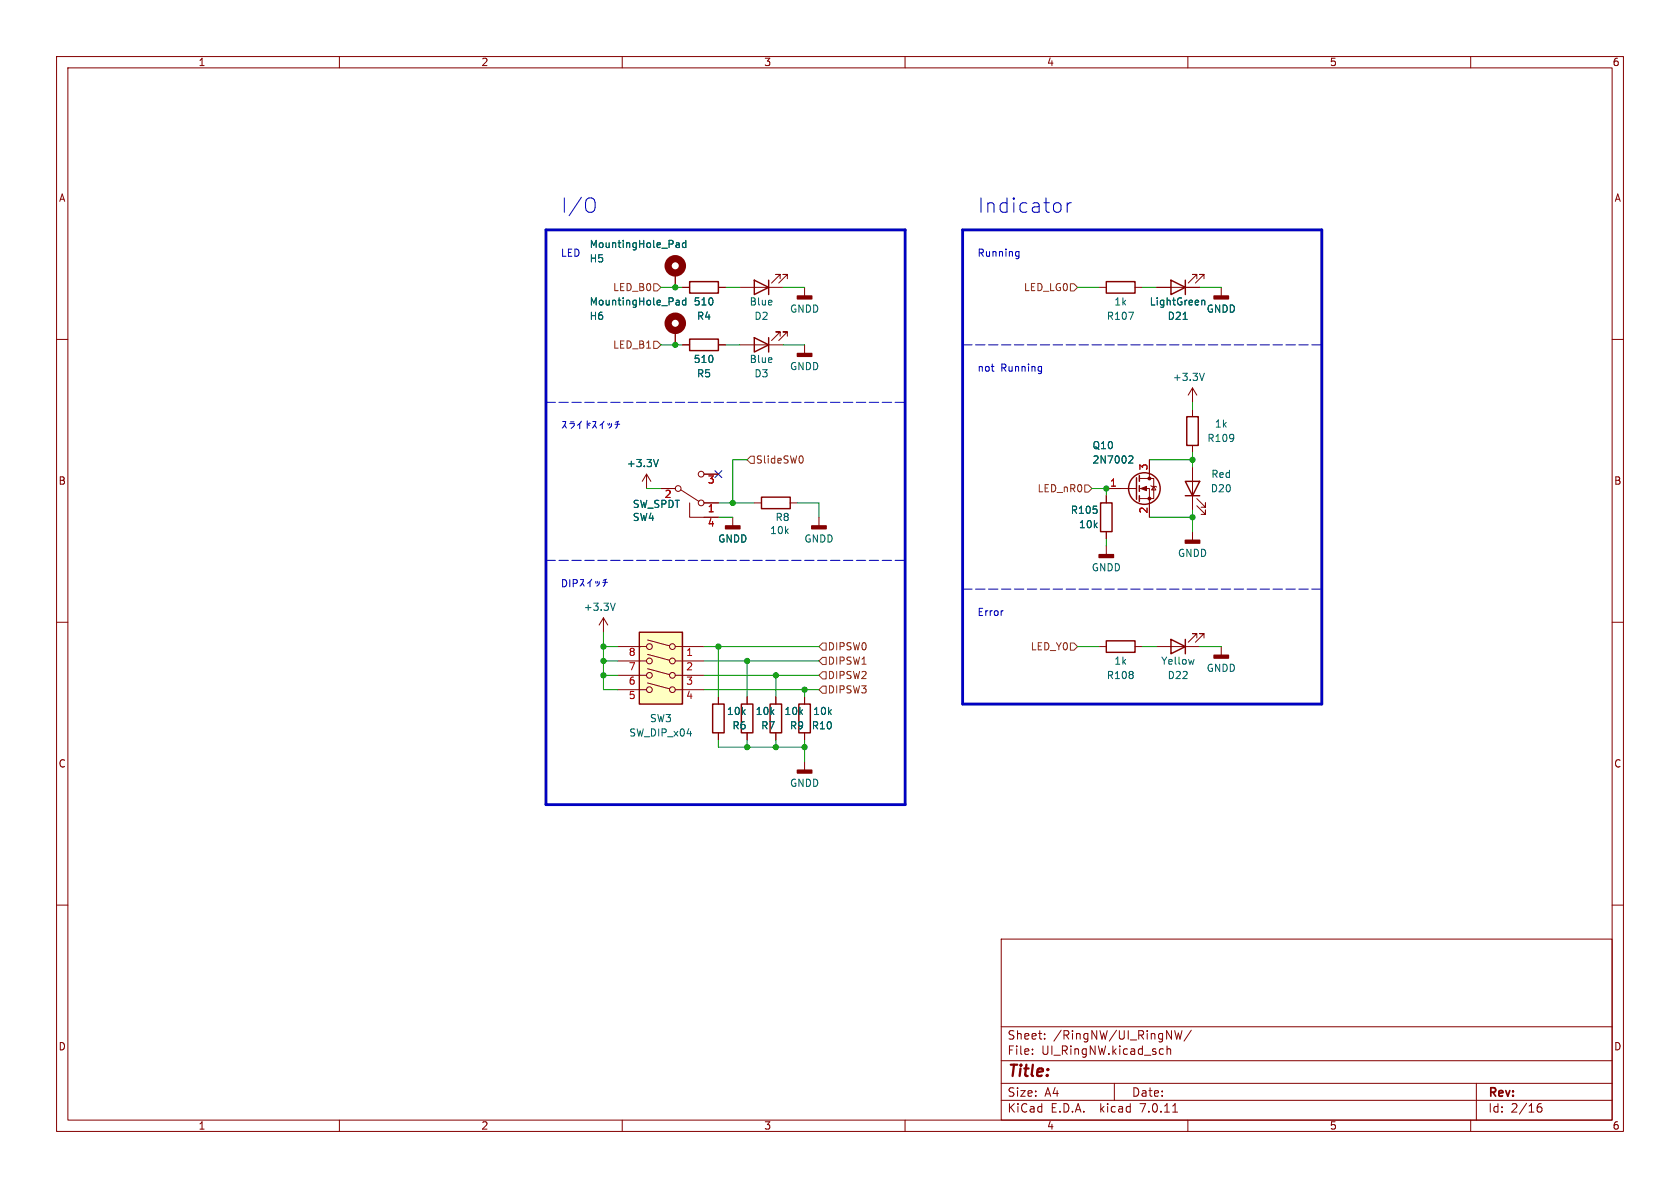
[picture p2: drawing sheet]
<svg xmlns="http://www.w3.org/2000/svg" width="297mm" height="210mm" viewBox="0 0 297 210" stroke-linecap="round" stroke-linejoin="round" font-family="sans-serif">
<g fill="none" stroke="#840000" stroke-width=".18">
<path d="M10 10h277v190h-277zM12 12h273v186h-273zM60 10v2M110 10v2M160 10v2M210 10v2M260 10v2M10 60h2M119.4 48.3v2.5M119.4 58.4v2.6M120.6 50.8h1.3M127 50.8h1.3"/>
<path d="M130.8 50.8h7.6M137.9 49.3v-.8h-.7h.7l-1.5 1.5M137.9 59.4v-.7h-.7h.7l-1.5 1.5M139.2 49.3v-.8h-.8h.8l-1.5 1.5M139.2 59.4v-.7h-.8h.8l-1.5 1.5M142.2 50.8v1.5M194.3 50.8h1.3M200.7 50.8h1.2M204.5 50.8h7.6M211.6 49.3v-.8h-.8h.8l-1.5 1.5M212.9 49.3v-.8h-.8h.8l-1.6 1.5M215.9 50.8v1.5"/>
<path d="M285 60h2M120.6 61h1.3M127 61h1.3M130.8 61h7.6M142.2 61v1.5M210.8 68.6l-.7 1.3M210.8 68.6v2.5M210.8 72.4v1.3M210.8 78.7v1.3M210.8 68.6l.8 1.3M114.3 83.8l-.8 1.3M114.3 83.8v2.6"/>
<path d="M114.3 83.8l.8 1.3M116.8 86.4h2.6M120.4 86.6l3.2 2M121.9 88.9v2.5h5.1M124.5 88.9h2.5M124.5 83.8h2.5M129.5 91.4v1.6M133.3 88.9h1.3M139.7 88.9h1.3M144.8 91.4v1.6M195.6 86.4h5.3M195.6 87.6v1.3"/>
<path d="M195.6 94v1.3M195.6 96.5v1.5M201.4 86.4h1.8v5M201.4 84.6h2.6v3.5h-2.6M203.2 81.3v3.3M203.5 85.9l.1 .1h.7l.2 .1M204 86l.3 .6h-.7zM210.8 82.6v7.6M210.8 94v1.5M211.6 89.4l1.5 1.5v-.7v.7h-.8M211.6 88.1l1.5 1.6v-.8v.8h-.8M10 110h2"/>
<path d="M106.7 109.2l-.8 1.3M106.7 109.2v2.6M106.7 109.2l.7 1.3M109.2 114.3h5.1M109.2 116.8h5.1M109.2 119.4h5.1M114.5 118.2l3.9 1.1M114.5 115.7l3.9 1M114.5 113.1l3.9 1.1M119.4 114.3h5.1M119.4 116.8h5.1M119.4 119.4h5.1"/>
<path d="M194.3 114.3h1.3M200.7 114.3h1.2M204.5 114.3h7.6M211.6 112.8v-.8h-.8h.8l-1.5 1.5M212.9 112.8v-.8h-.8h.8l-1.6 1.5M215.9 114.3v1.5M285 110h2M109.2 121.9h5.1M114.5 120.7l3.9 1.1M119.4 121.9h5.1M127 123.2v1.3M127 129.5v1.3"/>
<path d="M132.1 123.2v1.3M132.1 129.5v1.3M137.2 123.2v1.3M137.2 129.5v1.3M142.2 123.2v1.3M142.2 129.5v1.3M142.2 134.6v1.5M10 160h2M285 160h2M177 166h108v32h-108zM60 198v2M110 198v2"/>
<path d="M160 198v2M177 194.5h108M177 191.5h108M177 187.5h108M177 181.5h108M182.5 186.3v.1M182.5 185.5v.1M184.7 183.6v.1M184.7 182.8v.1M197 191.5v3M205.5 185.4l.2 .1M205.7 186.3l-.2 .1"/>
<path d="M206.3 184.9v1.5M206.3 185.5l.2-.1 .4 .1 .1 .9M207.3 196.6h.9M207.7 182.2l.3 1.5 .3-1.1 .3 1.1 .4-1.5M210 198v2M210.6 182.1l-1.3 2M260 198v2M261 191.5v6.5M271.7 196l.3-.3h.5l.1 .3v.3l-.3 .3h-.3l-.3-.3M272.5 195.1a.6 .6 0 0 0-.8 .6"/>
<circle cx="119.9" cy="86.4" r=".51"/>
<circle cx="124" cy="83.8" r=".51"/>
<circle cx="124" cy="88.9" r=".51"/>
<circle cx="114.8" cy="119.4" r=".51"/>
<circle cx="114.8" cy="114.3" r=".51"/>
<circle cx="114.8" cy="116.8" r=".51"/>
<circle cx="118.9" cy="119.4" r=".51"/>
<circle cx="118.9" cy="114.3" r=".51"/>
<circle cx="118.9" cy="116.8" r=".51"/>
<circle cx="114.8" cy="121.9" r=".51"/>
<circle cx="118.9" cy="121.9" r=".51"/>
</g>
<g fill="#840000" stroke="#840000" stroke-width=".25">
<path d="M141 52.3h2.5v.5h-2.5z"/>
<path d="M143.5 93h2.5v.5h-2.5z"/>
<path d="M214.6 52.3h2.6v.5h-2.6z"/>
<path d="M209.5 95.5h2.6v.5h-2.6z"/>
<path d="M141 136.1h2.5v.6h-2.5z"/>
<path d="M141 62.5h2.5v.5h-2.5z"/>
<path d="M194.3 98h2.5v.6h-2.5z"/>
<path d="M214.6 115.8h2.6v.5h-2.6z"/>
<path d="M128.3 93h2.5v.5h-2.5z"/>
</g>
<g fill="none" stroke="#840000" stroke-width=".25">
<path d="M121.9 49.8h5.1v2h-5.1zM121.9 59.9h5.1v2.1h-5.1zM133.3 49.5l2.6 1.3-2.6 1.3zM133.3 59.7l2.6 1.3-2.6 1.2zM135.9 49.5v2.6M135.9 59.7v2.5M195.6 49.8h5.1v2h-5.1zM207 49.5l2.5 1.3-2.5 1.3zM209.5 49.5v2.6M209.8 73.7h2v5h-2zM134.6 87.9h5.1v2h-5.1zM194.6 88.9h2v5.1h-2z"/>
<path d="M200.9 84.5v3.8M201.4 84.1v1M201.4 85.9v1M201.4 87.6v1M209.5 85.1h2.6l-1.3 2.5zM209.5 87.6h2.6M113 111.8h7.6v12.7h-7.6zM195.6 113.3h5.1v2h-5.1zM207 113l2.5 1.3-2.5 1.3zM209.5 113v2.6M126 124.5h2v5h-2zM131.1 124.5h2v5h-2z"/>
<path d="M136.1 124.5h2.1v5h-2.1zM141.2 124.5h2.1v5h-2.1z"/>
<circle cx="202.3" cy="86.4" r="2.79"/>
</g>
<g fill="none" stroke="#006464" stroke-width=".18">
<path d="M119.7 53.1h.3l.1 .8M119.7 42.9l.3 .1 .1 .8M120.1 53.9h-.4M120.1 53.4h-.4M120.1 43.7l-.4 .1M120.1 43.2l-.4 .1M121.2 53.1h-.3l-.3 .2 .2 .6h.4M121.2 42.5v1.3M121.2 52.6v1.3M121.2 43l-.3-.1-.3 .3 .2 .5h.4M199.5 55.2h.9l-.6 1.3M209.2 56.5h.7"/>
<path d="M212.5 53.1v.8M212.5 53.2l.1-.1h.3l.1 .8M212.9 66l-.4 1.3M116.4 81.2l-.4 1.3M199.7 80.6l.5 .1 .1 .3-.8 .9h.8M108.8 106.6l-.5 1.3M211.1 116.6l-.2 .8"/>
</g>
<g fill="#840000" stroke="#840000" stroke-width=".18">
<path d="M201.7 86.4l1-.4v.7z"/>
<circle cx="203.2" cy="88.1" r=".25"/>
<circle cx="203.2" cy="84.6" r=".25"/>
</g>
<path d="M113 111.8h7.6v12.7h-7.6z" fill="#ffffc2" stroke="#ffffc2" stroke-width=".18"/>
<g fill="none" stroke="#840000" stroke-width="1.3">
<circle cx="119.4" cy="47" r="1.27"/>
<circle cx="119.4" cy="57.1" r="1.27"/>
</g>
<path d="M115.6 50.2h.6l.6 .6-.6 .6h-.6zM189.2 50.2h.7l.6 .6-.6 .6h-.7zM115.6 60.3h.6l.6 .7-.6 .6h-.6zM132.7 80.6h.6v1.3h-.6l-.6-.6zM141.8 80.7l.2 .4-.2 .7M191.8 85.7h.6l.6 .7-.6 .6h-.6zM145.4 118.7h.6v1.3h-.6l-.6-.6zM145.4 116.2h.6v1.3h-.6l-.6-.7zM145.4 113.7h.6v1.2h-.6l-.6-.6zM189.2 113.7h.7l.6 .6-.6 .6h-.7zM145.4 121.3h.6v1.3h-.6l-.6-.7z" fill="none" stroke="#725600" stroke-width=".18"/>
<g fill="none" stroke="#0000c2" stroke-width=".18">
<path d="M104.8 35.1a1.8 1.8 0 0 1 0 2.3M187.5 36.1l.1 .2v.7l-.1 .3M188.7 35.8v1.7M189.4 35.8a.65 .65 0 0 0-.7 .5M179.8 44.5h.3M180.1 44.5v1l-.1 .2h-.3M180.1 45.2l-.3 .1M184 64.8h.1M184.1 64.8v1l-.1 .2M184.1 65.6h-.1M99.5 102.5a.64 .64 0 0 1 .7 .6 .64 .64 0 0 1-.7 .6zM100.7 102.5v1.2"/>
<path d="M101.3 103.1h.6l.2-.2-.1-.3-.7-.1v1.2M102.6 102.5h.6l-.2 .6-.5 .5M103 103.1l.3 .5M104.3 102.8v.9M104.3 102.8l-.4 .3M104.6 102.4l-.3 .4M105.3 102.8l.1 .3M105.6 102.8v.3M105.9 102.8a.65 .65 0 0 1-.4 .8M106.5 102.9h.9M107 102.5a1.19 1.19 0 0 1-.3 1.2M107.2 102.4l-.5 .2"/>
<path d="M177.2 108h.2"/>
</g>
<path d="M96.5 71.1h63.5M170.2 61h63.5M96.5 99.1h63.5M170.2 104.1h63.5" fill="none" stroke="#0000c2" stroke-width=".18" stroke-dasharray="1.7 .6"/>
<path d="M96.5 40.6h63.5v101.6h-63.5zM170.2 40.6h63.5v83.9h-63.5z" fill="none" stroke="#0000c2" stroke-width=".5"/>
<g fill="none" stroke="#009600" stroke-width=".18">
<path d="M116.8 50.8h3.8M128.3 50.8h2.5M138.4 50.8h3.8M190.5 50.8h3.8M201.9 50.8h2.6M212.1 50.8h3.8M116.8 61h3.8M128.3 61h2.5M138.4 61h3.8M210.8 71.1v1.3M114.3 86.4h2.5M127 91.4h2.5"/>
<path d="M127 88.9h6.3M132.1 81.3h-2.6v7.6M141 88.9h3.8v2.5M193 86.4h2.6v1.2M195.6 95.3v1.2M203.2 81.3h7.6M203.2 91.4h7.6M210.8 80v2.6M210.8 90.2v3.8M106.7 111.8v10.1h2.5M106.7 114.3h2.5M106.7 119.4h2.5"/>
<path d="M106.7 116.8h2.5M124.5 114.3h20.3M124.5 119.4h20.3M124.5 116.8h20.3M127 114.3v8.9M132.1 116.8v6.4M137.2 119.4v3.8M190.5 114.3h3.8M201.9 114.3h2.6M212.1 114.3h3.8M124.5 121.9h20.3M127 130.8v1.3h15.2"/>
<path d="M132.1 130.8v1.3M137.2 130.8v1.3M142.2 121.9v1.3M142.2 130.8v3.8"/>
</g>
<path d="M126.4 83.2l1.2 1.2M127.6 83.2l-1.2 1.2" fill="none" stroke="#000084" stroke-width=".18"/>
<g fill="#009600" stroke="#009600" stroke-width=".18">
<circle cx="129.5" cy="88.9" r=".46"/>
<circle cx="119.4" cy="61" r=".46"/>
<circle cx="137.2" cy="119.4" r=".46"/>
<circle cx="132.1" cy="116.8" r=".46"/>
<circle cx="142.2" cy="132.1" r=".46"/>
<circle cx="137.2" cy="132.1" r=".46"/>
<circle cx="132.1" cy="132.1" r=".46"/>
<circle cx="210.8" cy="81.3" r=".46"/>
<circle cx="106.7" cy="114.3" r=".46"/>
<circle cx="127" cy="114.3" r=".46"/>
<circle cx="106.7" cy="119.4" r=".46"/>
<circle cx="106.7" cy="116.8" r=".46"/>
<circle cx="142.2" cy="121.9" r=".46"/>
<circle cx="119.4" cy="50.8" r=".46"/>
<circle cx="195.6" cy="86.4" r=".46"/>
<circle cx="210.8" cy="91.4" r=".46"/>
</g>
<g font-size="3.5" fill="#0000c2">
<text x="99.1" y="37.9">I/O</text>
<text x="172.7" y="37.9">Indicator</text>
</g>
<text font-size="2.8" fill="#840000" x="178" y="190.9">Title:</text>
<g font-size="2.1" fill="#840000">
<text x="178" y="184">Sheet:</text>
<text x="186.2" y="184">/RingNW/UI_RingNW/</text>
<text x="178" y="186.7">File:</text>
<text x="184.1" y="186.7">UI_RingNW.kicad_sch</text>
<text x="178" y="196.9">KiCad</text>
<text x="178" y="194.1">Size:</text>
<text x="184.7" y="194.1">A4</text>
<text x="185.7" y="196.9">E.D.A.</text>
<text x="194.6" y="196.9">kicad</text>
<text x="200" y="194.1">Date:</text>
<text x="201.8" y="196.9">7.0.11</text>
<text x="263" y="194.3">Rev:</text>
<text x="263" y="196.9">Id:</text>
<text x="267.1" y="196.9">2/16</text>
</g>
<g font-size="1.8" fill="#840000">
<text x="35" y="11.9">1</text>
<text x="85" y="11.9">2</text>
<text x="135" y="11.9">3</text>
<text x="185" y="11.9">4</text>
<text x="235" y="11.9">5</text>
<text x="285" y="11.9">6</text>
<text x="10.3" y="35.9">A</text>
<text x="285.3" y="35.9">A</text>
<text x="10.3" y="85.9">B</text>
<text x="285.3" y="85.9">B</text>
<text x="10.3" y="135.9">C</text>
<text x="285.3" y="135.9">C</text>
<text x="10.3" y="185.9">D</text>
<text x="285.3" y="185.9">D</text>
<text x="35" y="199.9">1</text>
<text x="85" y="199.9">2</text>
<text x="135" y="199.9">3</text>
<text x="185" y="199.9">4</text>
<text x="235" y="199.9">5</text>
<text x="285" y="199.9">6</text>
</g>
<g font-size="1.8" fill="#0000c2">
<text x="99.1" y="45.5">LED</text>
<text x="172.7" y="45.5">Running</text>
<text x="172.7" y="65.8">not</text>
<text x="176.9" y="65.8">Running</text>
<text x="99.1" y="76">þÿ0¹0é0¤0É0¹0¤0Ã0Á</text>
<text x="172.7" y="109">Error</text>
</g>
<g font-size="1.8" fill="#006464">
<text x="104.1" y="46.6">H5</text>
<text x="104.1" y="44">MountingHole_Pad</text>
<text x="104.1" y="56.7">H6</text>
<text x="104.1" y="54.2">MountingHole_Pad</text>
<text x="122.5" y="54.2">510</text>
<text x="123.1" y="56.7">R4</text>
<text x="132.4" y="54.2">Blue</text>
<text x="133.3" y="56.7">D2</text>
<text x="139.6" y="55.5">GNDD</text>
<text x="195.6" y="56.7">R107</text>
<text x="196.9" y="54.2">1k</text>
<text x="203.2" y="54.2">LightGreen</text>
<text x="206.3" y="56.7">D21</text>
<text x="213.2" y="55.5">GNDD</text>
<text x="122.5" y="64.4">510</text>
<text x="132.4" y="64.4">Blue</text>
<text x="139.6" y="65.6">GNDD</text>
<text x="123.1" y="66.9">R5</text>
<text x="133.3" y="66.9">D3</text>
<text x="207.2" y="67.5">+3.3V</text>
<text x="214.7" y="75.8">1k</text>
<text x="110.7" y="82.8">+3.3V</text>
<text x="193" y="79.6">Q10</text>
<text x="193" y="82.1">2N7002</text>
<text x="213.3" y="78.3">R109</text>
<text x="111.8" y="90">SW_SPDT</text>
<text x="214" y="87.2">D20</text>
<text x="214" y="84.7">Red</text>
<text x="111.8" y="92.3">SW4</text>
<text x="136" y="94.6">10k</text>
<text x="137" y="92.3">R8</text>
<text x="189.2" y="91">R105</text>
<text x="190.7" y="93.6">10k</text>
<text x="126.9" y="96.1">GNDD</text>
<text x="142.1" y="96.1">GNDD</text>
<text x="192.9" y="101.2">GNDD</text>
<text x="208.1" y="98.7">GNDD</text>
<text x="103.1" y="108.2">+3.3V</text>
<text x="196.9" y="117.7">1k</text>
<text x="205.2" y="117.7">Yellow</text>
<text x="213.2" y="119">GNDD</text>
<text x="195.6" y="120.2">R108</text>
<text x="206.3" y="120.2">D22</text>
<text x="111.1" y="130.4">SW_DIP_x04</text>
<text x="114.8" y="127.9">SW3</text>
<text x="128.4" y="126.6">10k</text>
<text x="129.4" y="129.1">R6</text>
<text x="133.5" y="126.6">10k</text>
<text x="134.5" y="129.1">R7</text>
<text x="138.6" y="126.6">10k</text>
<text x="139.5" y="129.1">R9</text>
<text x="143.4" y="129.1">R10</text>
<text x="143.7" y="126.6">10k</text>
<text x="139.6" y="139.3">GNDD</text>
</g>
<g font-size="1.8" fill="#725600">
<text x="108.3" y="51.7">LED_B0</text>
<text x="180.9" y="51.7">LED_LG0</text>
<text x="108.3" y="61.8">LED_B1</text>
<text x="133.5" y="82.1">SlideSW0</text>
<text x="183.3" y="87.2">LED_nR0</text>
<text x="146.2" y="117.7">DIPSW1</text>
<text x="146.2" y="115.2">DIPSW0</text>
<text x="182.1" y="115.2">LED_Y0</text>
<text x="146.2" y="120.2">DIPSW2</text>
<text x="146.2" y="122.8">DIPSW3</text>
</g>
<g font-size="1.8" fill="#a90000">
<text x="202.9" y="83.3" transform="rotate(-90 202.9 83.3)">3</text>
<text x="117.4" y="88.3">2</text>
<text x="125" y="85.8">3</text>
<text x="196.1" y="86.1">1</text>
<text x="125" y="90.9">1</text>
<text x="125" y="93.4">4</text>
<text x="202.9" y="90.9" transform="rotate(-90 202.9 90.9)">2</text>
<text x="111.1" y="118.8">7</text>
<text x="111.1" y="116.3">8</text>
<text x="121.2" y="116.3">1</text>
<text x="121.2" y="118.8">2</text>
<text x="111.1" y="123.9">5</text>
<text x="111.1" y="121.4">6</text>
<text x="121.2" y="121.4">3</text>
<text x="121.2" y="123.9">4</text>
</g>
</svg>
